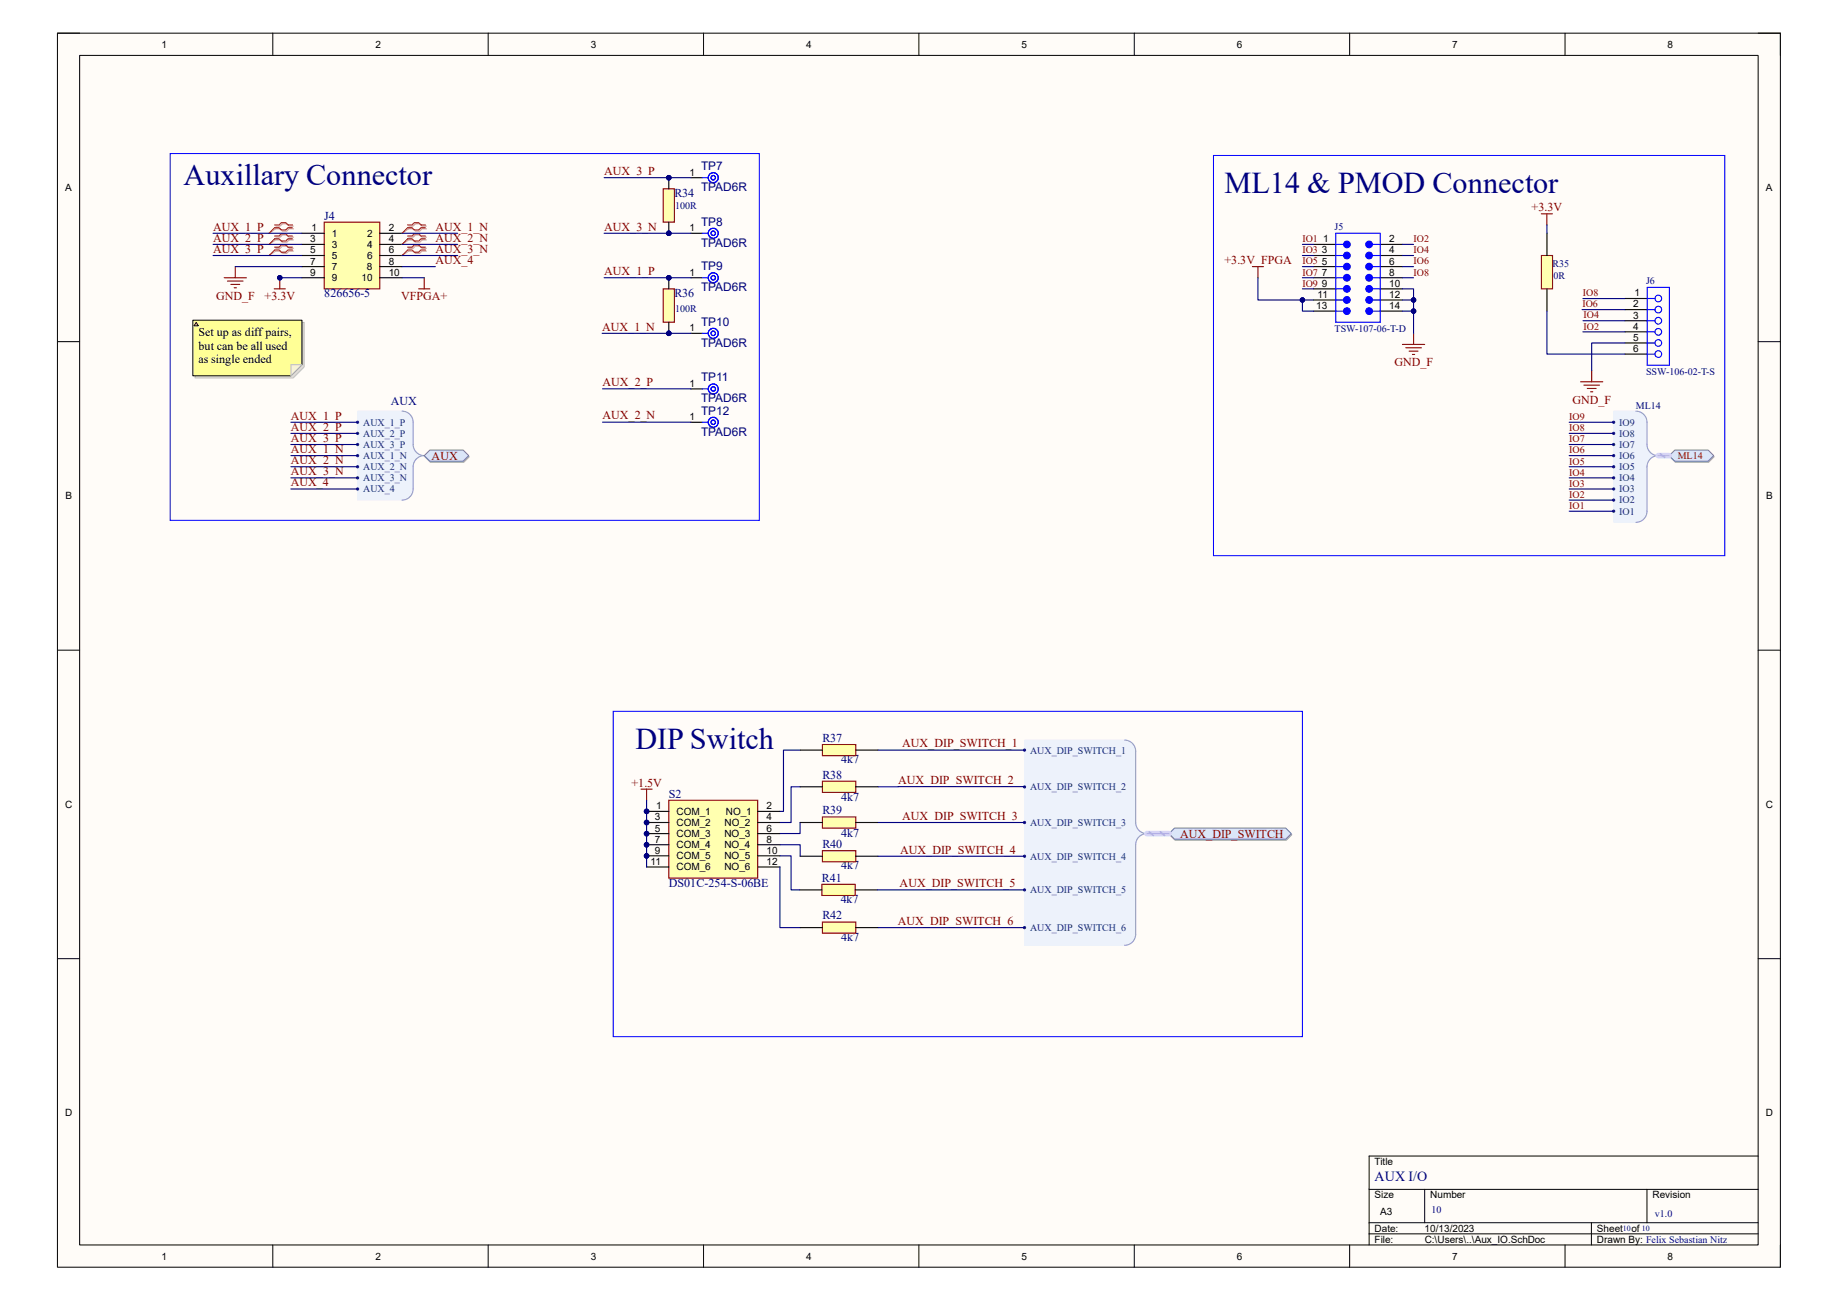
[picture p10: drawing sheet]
<svg xmlns="http://www.w3.org/2000/svg" width="420mm" height="297mm" viewBox="0 0 420 297" stroke-linecap="round" stroke-linejoin="round" font-family="sans-serif">
<path d="M13.1 7.6h393.7v281.9h-393.7z" fill-rule="evenodd" fill="#fffcf8"/>
<path d="M13.1 7.6h393.7v281.9h-393.7z" fill="none" stroke="#000" stroke-width=".23"/>
<path d="M18.2 12.7h383.5v271.7h-383.5z" fill-rule="evenodd" fill="#fffcf8"/>
<g fill="none" stroke="#000" stroke-width=".23">
<path d="M13.1 7.6h5.1M18.2 12.7h383.5v271.7h-383.5zM62.3 7.6v5.1M111.5 7.6v5.1M160.8 7.6v5.1M210 7.6v5.1M259.2 7.6v5.1M308.4 7.6v5.1M357.6 7.6v5.1M401.7 7.6h5.1v5.1M13.1 78.1h5.1M401.7 78.1h5.1"/>
<path d="M13.1 148.5h5.1M401.7 148.5h5.1M13.1 219h5.1M401.7 219h5.1M312.8 271.7h88.9M312.8 279.4h88.9M325.5 271.7v7.7M363.6 279.4v5M376.3 271.7v7.7M401.7 264.1h-88.9v20.3M62.3 284.4v5.1M111.5 284.4v5.1"/>
<path d="M160.8 284.4v5.1M210 284.4v5.1M259.2 284.4v5.1M308.4 284.4v5.1M312.8 281.9h88.9M357.6 284.4v5.1M406.8 284.4v5.1"/>
</g>
<path d="M74.1 50.8h12.7v15.2h-12.7z" fill-rule="evenodd" fill="#ffffb0"/>
<path d="M74.1 50.8h12.7v15.2h-12.7zM51.2 63.5h5.1M52 64.2h3.5M52.7 65h2.1M53.5 65.7h.5M53.8 60.9v2.6M95.7 66h2.5M96.9 63.5v2.5" fill="none" stroke="#800000" stroke-width=".25"/>
<g fill="none" stroke="#000" stroke-width=".25">
<path d="M69 53.3h5.1M69 55.8h5.1M69 58.4h5.1M86.8 53.3h5.1M86.8 55.8h5.1M86.8 58.4h5.1M157.9 53.3h2.5M157.9 40.6h2.5M69 60.9h5.1M69 63.5h5.1M86.8 60.9h5.1M86.8 63.5h5.1"/>
<path d="M157.9 63.5h2.5M157.9 76.2h2.5M157.9 88.9h2.5M157.9 96.5h2.5"/>
</g>
<path d="M63 51.6h1l.5-.5h1l.6 .5h1M63 52.3h1l.5 .5h1l.6-.5h1M63 54.2h1l.5-.5h1l.6 .5h1M63 54.8h1l.5 .5h1l.6-.5h1M63 56.7h1l.5-.5h1l.6 .5h1M63 57.4h1l.5 .5h1l.6-.5h1M93.4 51.6h1l.5-.5h1l.5 .5h1.1M93.4 52.3h1l.5 .5h1l.5-.5h1.1M93.4 54.2h1l.5-.5h1l.5 .5h1.1M93.4 54.8h1l.5 .5h1l.5-.5h1.1M93.4 56.7h1l.5-.5h1l.5 .5h1.1M93.4 57.4h1l.5 .5h1l.5-.5h1.1" fill="none" stroke="#d0a19e" stroke-width=".25"/>
<path d="M63 52.3l-1.5 1M63 54.8l-1.5 1M63 57.4l-1.5 1M93.4 52.3l-1.5 1M93.4 54.8l-1.5 1M93.4 57.4l-1.5 1" fill="none" stroke="#d0a19e" stroke-width=".23"/>
<path d="M62.8 51.4h1l.5-.5h1l.5 .5h1M62.8 52h1l.5 .5h1l.5-.5h1M62.8 53.9h1l.5-.5h1l.5 .5h1M62.8 54.6h1l.5 .5h1l.5-.5h1M62.8 56.5h1l.5-.5h1l.5 .5h1M62.8 57.1h1l.5 .5h1l.5-.5h1M93.1 51.4h1l.6-.5h1l.5 .5h1M93.1 52h1l.6 .5h1l.5-.5h1M93.1 53.9h1l.6-.5h1l.5 .5h1M93.1 54.6h1l.6 .5h1l.5-.5h1M93.1 56.5h1l.6-.5h1l.5 .5h1M93.1 57.1h1l.6 .5h1l.5-.5h1" fill="none" stroke="#f00" stroke-width=".25"/>
<path d="M62.8 52l-1.3 1.3M62.8 54.6l-1.3 1.2M62.8 57.1l-1.3 1.3M93.1 52l-1.2 1.3M93.1 54.6l-1.2 1.2M93.1 57.1l-1.2 1.3" fill="none" stroke="#f00" stroke-width=".23"/>
<path d="M38.9 35.1h134.6v83.8h-134.6z" fill="none" stroke="#00f" stroke-width=".23"/>
<g fill="none" stroke="#00f" stroke-width=".25">
<path d="M160.4 40.6h1.3M160.4 53.3h1.3M160.4 63.5h1.3M160.4 76.2h1.3M160.4 88.9h1.3M160.4 96.5h1.3"/>
<circle cx="163" cy="40.6" r=".51"/>
<circle cx="163" cy="53.3" r=".51"/>
<circle cx="163" cy="40.6" r="1.14"/>
<circle cx="163" cy="53.3" r="1.14"/>
<circle cx="163" cy="63.5" r=".51"/>
<circle cx="163" cy="76.2" r=".51"/>
<circle cx="163" cy="63.5" r="1.14"/>
<circle cx="163" cy="76.2" r="1.14"/>
<circle cx="163" cy="96.5" r=".51"/>
<circle cx="163" cy="88.9" r=".51"/>
<circle cx="163" cy="96.5" r="1.14"/>
<circle cx="163" cy="88.9" r="1.14"/>
</g>
<circle cx="152.8" cy="53.3" r=".51" fill="#000080"/>
<circle cx="152.8" cy="53.3" r=".51" fill="none" stroke="#000080" stroke-width=".23"/>
<circle cx="152.8" cy="40.6" r=".51" fill="#000080"/>
<circle cx="152.8" cy="40.6" r=".51" fill="none" stroke="#000080" stroke-width=".23"/>
<path d="M151.6 43.1h2.5v7.7h-2.5z" fill-rule="evenodd" fill="#ffffb0"/>
<path d="M151.6 43.1h2.5v7.7h-2.5z" fill="none" stroke="#800000" stroke-width=".25"/>
<path d="M152.8 50.8v2.5" fill="none" stroke="#000" stroke-width=".25"/>
<circle cx="152.8" cy="53.3" r=".51" fill="#000080"/>
<circle cx="152.8" cy="53.3" r=".51" fill="none" stroke="#000080" stroke-width=".23"/>
<path d="M152.8 40.6v2.5" fill="none" stroke="#000" stroke-width=".25"/>
<circle cx="152.8" cy="40.6" r=".51" fill="#000080"/>
<circle cx="152.8" cy="40.6" r=".51" fill="none" stroke="#000080" stroke-width=".23"/>
<circle cx="152.8" cy="76.2" r=".51" fill="#000080"/>
<circle cx="152.8" cy="76.2" r=".51" fill="none" stroke="#000080" stroke-width=".23"/>
<circle cx="152.8" cy="63.5" r=".51" fill="#000080"/>
<circle cx="152.8" cy="63.5" r=".51" fill="none" stroke="#000080" stroke-width=".23"/>
<path d="M151.6 66h2.5v7.6h-2.5z" fill-rule="evenodd" fill="#ffffb0"/>
<path d="M151.6 66h2.5v7.6h-2.5z" fill="none" stroke="#800000" stroke-width=".25"/>
<path d="M152.8 73.6v2.6" fill="none" stroke="#000" stroke-width=".25"/>
<circle cx="152.8" cy="76.2" r=".51" fill="#000080"/>
<circle cx="152.8" cy="76.2" r=".51" fill="none" stroke="#000080" stroke-width=".23"/>
<path d="M152.8 63.5v2.5" fill="none" stroke="#000" stroke-width=".25"/>
<circle cx="152.8" cy="63.5" r=".51" fill="#000080"/>
<circle cx="152.8" cy="63.5" r=".51" fill="none" stroke="#000080" stroke-width=".23"/>
<path d="M81.7 93.9h10.2l1.2 .4 1 .9 .3 1.3v5.7l.6 1.1 1.3 .8-1.3 .8-.6 1.1v5.7l-.3 1.3-1 .9-1.2 .4h-10.2z" fill-rule="evenodd" fill="#edf2fb"/>
<path d="M81.7 93.9h10.2l1.2 .4 1 .9 .3 1.3v5.7l.6 1.1 1.3 .8-1.3 .8-.6 1.1v5.7l-.3 1.3-1 .9-1.2 .4h-10.2z" fill="none" stroke="#edf2fb" stroke-width=".23"/>
<path d="M91.9 93.9a2.54 2.54 0 0 1 2.5 2.6v5.1a2.54 2.54 0 0 0 2.5 2.5 2.54 2.54 0 0 0-2.5 2.5v5.1a2.54 2.54 0 0 1-2.5 2.6" fill="none" stroke="#8f9ec9" stroke-width=".25"/>
<circle cx="81.7" cy="96.5" r=".25" fill="#003a70"/>
<circle cx="81.7" cy="96.5" r=".25" fill="none" stroke="#003a70" stroke-width=".23"/>
<circle cx="81.7" cy="99" r=".25" fill="#003a70"/>
<circle cx="81.7" cy="99" r=".25" fill="none" stroke="#003a70" stroke-width=".23"/>
<circle cx="81.7" cy="101.6" r=".25" fill="#003a70"/>
<circle cx="81.7" cy="101.6" r=".25" fill="none" stroke="#003a70" stroke-width=".23"/>
<circle cx="81.7" cy="104.1" r=".25" fill="#003a70"/>
<circle cx="81.7" cy="104.1" r=".25" fill="none" stroke="#003a70" stroke-width=".23"/>
<circle cx="81.7" cy="109.2" r=".25" fill="#003a70"/>
<circle cx="81.7" cy="109.2" r=".25" fill="none" stroke="#003a70" stroke-width=".23"/>
<circle cx="81.7" cy="106.6" r=".25" fill="#003a70"/>
<circle cx="81.7" cy="106.6" r=".25" fill="none" stroke="#003a70" stroke-width=".23"/>
<circle cx="81.7" cy="111.7" r=".25" fill="#003a70"/>
<circle cx="81.7" cy="111.7" r=".25" fill="none" stroke="#003a70" stroke-width=".23"/>
<path d="M97.1 104.4l1.2-1.3h7.7l1.2 1.3-1.2 1.2h-7.7z" fill-rule="evenodd" fill="#bac0ca"/>
<path d="M97.1 104.4l1.2-1.3h7.7l1.2 1.3-1.2 1.2h-7.7z" fill="none" stroke="#a6acb6" stroke-width=".23"/>
<path d="M96.9 104.1l1.3-1.3h7.6l1.3 1.3-1.3 1.3h-7.6z" fill-rule="evenodd" fill="#d5e4ff"/>
<path d="M96.9 104.1l1.3-1.3h7.6l1.3 1.3-1.3 1.3h-7.6z" fill="none" stroke="#71809b" stroke-width=".23"/>
<circle cx="147.7" cy="185.4" r=".51" fill="#000080"/>
<circle cx="147.7" cy="185.4" r=".51" fill="none" stroke="#000080" stroke-width=".23"/>
<circle cx="147.7" cy="187.9" r=".51" fill="#000080"/>
<circle cx="147.7" cy="187.9" r=".51" fill="none" stroke="#000080" stroke-width=".23"/>
<circle cx="147.7" cy="190.5" r=".51" fill="#000080"/>
<circle cx="147.7" cy="190.5" r=".51" fill="none" stroke="#000080" stroke-width=".23"/>
<circle cx="147.7" cy="193" r=".51" fill="#000080"/>
<circle cx="147.7" cy="193" r=".51" fill="none" stroke="#000080" stroke-width=".23"/>
<circle cx="147.7" cy="195.5" r=".51" fill="#000080"/>
<circle cx="147.7" cy="195.5" r=".51" fill="none" stroke="#000080" stroke-width=".23"/>
<path d="M152.8 182.8h20.3v17.8h-20.3z" fill-rule="evenodd" fill="#ffffb0"/>
<path d="M152.8 182.8h20.3v17.8h-20.3z" fill="none" stroke="#800000" stroke-width=".25"/>
<path d="M147.7 185.4h5.1" fill="none" stroke="#000" stroke-width=".25"/>
<circle cx="147.7" cy="185.4" r=".51" fill="#000080"/>
<circle cx="147.7" cy="185.4" r=".51" fill="none" stroke="#000080" stroke-width=".23"/>
<path d="M147.7 187.9h5.1M173.1 185.4h5.1" fill="none" stroke="#000" stroke-width=".25"/>
<circle cx="147.7" cy="187.9" r=".51" fill="#000080"/>
<circle cx="147.7" cy="187.9" r=".51" fill="none" stroke="#000080" stroke-width=".23"/>
<path d="M147.7 190.5h5.1M173.1 187.9h5.1" fill="none" stroke="#000" stroke-width=".25"/>
<circle cx="147.7" cy="190.5" r=".51" fill="#000080"/>
<circle cx="147.7" cy="190.5" r=".51" fill="none" stroke="#000080" stroke-width=".23"/>
<path d="M147.7 193h5.1M173.1 190.5h5.1" fill="none" stroke="#000" stroke-width=".25"/>
<circle cx="147.7" cy="193" r=".51" fill="#000080"/>
<circle cx="147.7" cy="193" r=".51" fill="none" stroke="#000080" stroke-width=".23"/>
<path d="M147.7 195.5h5.1M173.1 193h5.1" fill="none" stroke="#000" stroke-width=".25"/>
<circle cx="147.7" cy="195.5" r=".51" fill="#000080"/>
<circle cx="147.7" cy="195.5" r=".51" fill="none" stroke="#000080" stroke-width=".23"/>
<path d="M147.7 198.1h5.1M173.1 195.5h5.1M173.1 198.1h5.1" fill="none" stroke="#000" stroke-width=".25"/>
<path d="M146.5 180.3h2.5M147.7 180.3v2.5" fill="none" stroke="#800000" stroke-width=".25"/>
<path d="M187.9 170.1h7.6v2.5h-7.6z" fill-rule="evenodd" fill="#ffffb0"/>
<path d="M187.9 170.1h7.6v2.5h-7.6z" fill="none" stroke="#800000" stroke-width=".25"/>
<path d="M182.8 171.4h5.1M195.5 171.4h5.1" fill="none" stroke="#000" stroke-width=".25"/>
<path d="M187.9 178.5h7.6v2.5h-7.6z" fill-rule="evenodd" fill="#ffffb0"/>
<path d="M187.9 178.5h7.6v2.5h-7.6z" fill="none" stroke="#800000" stroke-width=".25"/>
<path d="M182.8 179.8h5.1M195.5 179.8h5.1" fill="none" stroke="#000" stroke-width=".25"/>
<path d="M187.9 186.6h7.6v2.6h-7.6z" fill-rule="evenodd" fill="#ffffb0"/>
<path d="M187.9 186.6h7.6v2.6h-7.6z" fill="none" stroke="#800000" stroke-width=".25"/>
<path d="M182.8 187.9h5.1M195.5 187.9h5.1" fill="none" stroke="#000" stroke-width=".25"/>
<path d="M187.9 194.4h7.6v2.5h-7.6z" fill-rule="evenodd" fill="#ffffb0"/>
<path d="M187.9 194.4h7.6v2.5h-7.6z" fill="none" stroke="#800000" stroke-width=".25"/>
<path d="M182.8 195.6h5.1M195.5 195.6h5.1" fill="none" stroke="#000" stroke-width=".25"/>
<path d="M187.8 202h7.6v2.6h-7.6z" fill-rule="evenodd" fill="#ffffb0"/>
<path d="M187.8 202h7.6v2.6h-7.6z" fill="none" stroke="#800000" stroke-width=".25"/>
<path d="M182.7 203.3h5.1M195.4 203.3h5.1" fill="none" stroke="#000" stroke-width=".25"/>
<path d="M187.9 210.7h7.6v2.5h-7.6z" fill-rule="evenodd" fill="#ffffb0"/>
<path d="M187.9 210.7h7.6v2.5h-7.6z" fill="none" stroke="#800000" stroke-width=".25"/>
<path d="M182.8 211.9h5.1M195.5 211.9h5.1" fill="none" stroke="#000" stroke-width=".25"/>
<path d="M234.1 169.1h22.9l1.2 .3 1 1 .3 1.2v17l.6 1 1.3 .9-1.3 .8-.6 1.1v21l-.3 1.3-1 1-1.2 .3h-22.9z" fill-rule="evenodd" fill="#edf2fb"/>
<path d="M234.1 169.1h22.9l1.2 .3 1 1 .3 1.2v17l.6 1 1.3 .9-1.3 .8-.6 1.1v21l-.3 1.3-1 1-1.2 .3h-22.9z" fill="none" stroke="#edf2fb" stroke-width=".23"/>
<path d="M257 169.1a2.54 2.54 0 0 1 2.5 2.5v16.3a2.54 2.54 0 0 0 2.5 2.6 2.55 2.55 0 0 0-2.5 2.5v20.4a2.53 2.53 0 0 1-2.5 2.6" fill="none" stroke="#8f9ec9" stroke-width=".25"/>
<circle cx="234.1" cy="171.4" r=".25" fill="#003a70"/>
<circle cx="234.1" cy="171.4" r=".25" fill="none" stroke="#003a70" stroke-width=".23"/>
<circle cx="234.1" cy="179.8" r=".25" fill="#003a70"/>
<circle cx="234.1" cy="179.8" r=".25" fill="none" stroke="#003a70" stroke-width=".23"/>
<circle cx="234.1" cy="187.9" r=".25" fill="#003a70"/>
<circle cx="234.1" cy="187.9" r=".25" fill="none" stroke="#003a70" stroke-width=".23"/>
<circle cx="234.1" cy="195.6" r=".25" fill="#003a70"/>
<circle cx="234.1" cy="195.6" r=".25" fill="none" stroke="#003a70" stroke-width=".23"/>
<circle cx="234.1" cy="203.3" r=".25" fill="#003a70"/>
<circle cx="234.1" cy="203.3" r=".25" fill="none" stroke="#003a70" stroke-width=".23"/>
<circle cx="234.1" cy="211.9" r=".25" fill="#003a70"/>
<circle cx="234.1" cy="211.9" r=".25" fill="none" stroke="#003a70" stroke-width=".23"/>
<path d="M267.3 190.7l1.2-1.3h25.4l1.3 1.3-1.3 1.3h-25.4z" fill-rule="evenodd" fill="#bac0ca"/>
<path d="M267.3 190.7l1.2-1.3h25.4l1.3 1.3-1.3 1.3h-25.4z" fill="none" stroke="#a6acb6" stroke-width=".23"/>
<path d="M267.1 190.5l1.3-1.3h25.4l1.3 1.3-1.3 1.2h-25.4z" fill-rule="evenodd" fill="#d5e4ff"/>
<path d="M267.1 190.5l1.3-1.3h25.4l1.3 1.3-1.3 1.2h-25.4z" fill="none" stroke="#71809b" stroke-width=".23"/>
<path d="M62.7 66h2.5M63.9 63.5v2.5" fill="none" stroke="#800000" stroke-width=".25"/>
<circle cx="63.9" cy="63.5" r=".51" fill="#000080"/>
<circle cx="63.9" cy="63.5" r=".51" fill="none" stroke="#000080" stroke-width=".23"/>
<path d="M277.3 35.5h116.8v91.5h-116.8zM140.1 162.5h157.5v74.3h-157.5z" fill="none" stroke="#00f" stroke-width=".23"/>
<path d="M286.2 60.9h2.5M287.4 60.9v2.6" fill="none" stroke="#800000" stroke-width=".25"/>
<path d="M381.6 104.4l1.2-1.3h7.6l1.3 1.3-1.3 1.2h-7.6z" fill-rule="evenodd" fill="#bac0ca"/>
<path d="M381.6 104.4l1.2-1.3h7.6l1.3 1.3-1.3 1.2h-7.6z" fill="none" stroke="#a6acb6" stroke-width=".23"/>
<path d="M381.4 104.1l1.3-1.3h7.6l1.3 1.3-1.3 1.3h-7.6z" fill-rule="evenodd" fill="#d5e4ff"/>
<path d="M381.4 104.1l1.3-1.3h7.6l1.3 1.3-1.3 1.3h-7.6z" fill="none" stroke="#71809b" stroke-width=".23"/>
<path d="M320.5 78.7h5M321.2 79.5h3.6M323 76.2v2.5M322 80.2h2M322.7 81h.6" fill="none" stroke="#800000" stroke-width=".25"/>
<path d="M368.7 93.9h5.1l1.3 .4 .9 .9 .3 1.3v5.7l.7 1.1 1.2 .8-1.2 .8-.7 1.1v10.8l-.3 1.3-.9 .9-1.3 .3h-5.1z" fill-rule="evenodd" fill="#edf2fb"/>
<path d="M368.7 93.9h5.1l1.3 .4 .9 .9 .3 1.3v5.7l.7 1.1 1.2 .8-1.2 .8-.7 1.1v10.8l-.3 1.3-.9 .9-1.3 .3h-5.1z" fill="none" stroke="#edf2fb" stroke-width=".23"/>
<path d="M373.8 93.9a2.53 2.53 0 0 1 2.5 2.6v5.1a2.53 2.53 0 0 0 2.6 2.5 2.55 2.55 0 0 0-2.6 2.5v10.2a2.52 2.52 0 0 1-2.5 2.5" fill="none" stroke="#8f9ec9" stroke-width=".25"/>
<circle cx="368.7" cy="116.8" r=".25" fill="#003a70"/>
<circle cx="368.7" cy="116.8" r=".25" fill="none" stroke="#003a70" stroke-width=".23"/>
<circle cx="368.7" cy="114.3" r=".25" fill="#003a70"/>
<circle cx="368.7" cy="114.3" r=".25" fill="none" stroke="#003a70" stroke-width=".23"/>
<circle cx="368.7" cy="111.7" r=".25" fill="#003a70"/>
<circle cx="368.7" cy="111.7" r=".25" fill="none" stroke="#003a70" stroke-width=".23"/>
<circle cx="368.7" cy="109.2" r=".25" fill="#003a70"/>
<circle cx="368.7" cy="109.2" r=".25" fill="none" stroke="#003a70" stroke-width=".23"/>
<circle cx="368.7" cy="106.6" r=".25" fill="#003a70"/>
<circle cx="368.7" cy="106.6" r=".25" fill="none" stroke="#003a70" stroke-width=".23"/>
<circle cx="368.7" cy="104.1" r=".25" fill="#003a70"/>
<circle cx="368.7" cy="104.1" r=".25" fill="none" stroke="#003a70" stroke-width=".23"/>
<circle cx="368.7" cy="101.6" r=".25" fill="#003a70"/>
<circle cx="368.7" cy="101.6" r=".25" fill="none" stroke="#003a70" stroke-width=".23"/>
<circle cx="368.7" cy="99" r=".25" fill="#003a70"/>
<circle cx="368.7" cy="99" r=".25" fill="none" stroke="#003a70" stroke-width=".23"/>
<circle cx="368.7" cy="96.5" r=".25" fill="#003a70"/>
<circle cx="368.7" cy="96.5" r=".25" fill="none" stroke="#003a70" stroke-width=".23"/>
<g fill="none" stroke="#000" stroke-width=".25">
<path d="M300.1 55.8h5.1M300.1 58.4h5.1M315.4 55.8h5.1M315.4 58.4h5.1M300.1 60.9h5.1M300.1 63.5h5.1M300.1 66h5.1M300.1 68.5h5.1M300.1 71.1h5.1M315.4 60.9h5.1M315.4 63.5h5.1M315.4 66h5.1"/>
<path d="M315.4 68.5h5.1M315.4 71.1h5.1"/>
</g>
<path d="M305.2 55.8h1.8" fill="none" stroke="#00f" stroke-width=".25"/>
<circle cx="307.8" cy="55.8" r=".76" fill="#00f"/>
<g fill="none" stroke="#00f" stroke-width=".25">
<path d="M305.2 53.3h10.2v20.3h-10.2zM313.6 55.8h1.8"/>
<circle cx="307.8" cy="55.8" r=".76"/>
</g>
<circle cx="312.8" cy="55.8" r=".76" fill="#00f"/>
<g fill="none" stroke="#00f" stroke-width=".25">
<path d="M305.2 58.4h1.8M313.6 58.4h1.8M305.2 60.9h1.8M305.2 63.5h1.8M313.6 60.9h1.8M313.6 63.5h1.8"/>
<circle cx="312.8" cy="55.8" r=".76"/>
</g>
<circle cx="307.8" cy="58.4" r=".76" fill="#00f"/>
<circle cx="307.8" cy="58.4" r=".76" fill="none" stroke="#00f" stroke-width=".25"/>
<circle cx="312.8" cy="58.4" r=".76" fill="#00f"/>
<circle cx="312.8" cy="58.4" r=".76" fill="none" stroke="#00f" stroke-width=".25"/>
<circle cx="307.8" cy="60.9" r=".76" fill="#00f"/>
<circle cx="307.8" cy="60.9" r=".76" fill="none" stroke="#00f" stroke-width=".25"/>
<circle cx="312.8" cy="60.9" r=".76" fill="#00f"/>
<circle cx="312.8" cy="60.9" r=".76" fill="none" stroke="#00f" stroke-width=".25"/>
<circle cx="307.8" cy="63.5" r=".76" fill="#00f"/>
<circle cx="307.8" cy="63.5" r=".76" fill="none" stroke="#00f" stroke-width=".25"/>
<circle cx="312.8" cy="63.5" r=".76" fill="#00f"/>
<g fill="none" stroke="#00f" stroke-width=".25">
<path d="M305.2 66h1.8M305.2 68.5h1.8M313.6 66h1.8M313.6 68.5h1.8"/>
<circle cx="312.8" cy="63.5" r=".76"/>
</g>
<circle cx="307.8" cy="66" r=".76" fill="#00f"/>
<circle cx="307.8" cy="66" r=".76" fill="none" stroke="#00f" stroke-width=".25"/>
<circle cx="312.8" cy="66" r=".76" fill="#00f"/>
<circle cx="312.8" cy="66" r=".76" fill="none" stroke="#00f" stroke-width=".25"/>
<circle cx="307.8" cy="68.5" r=".76" fill="#00f"/>
<circle cx="307.8" cy="68.5" r=".76" fill="none" stroke="#00f" stroke-width=".25"/>
<circle cx="312.8" cy="68.5" r=".76" fill="#00f"/>
<g fill="none" stroke="#00f" stroke-width=".25">
<path d="M305.2 71.1h1.8M313.6 71.1h1.8"/>
<circle cx="312.8" cy="68.5" r=".76"/>
</g>
<circle cx="307.8" cy="71.1" r=".76" fill="#00f"/>
<circle cx="307.8" cy="71.1" r=".76" fill="none" stroke="#00f" stroke-width=".25"/>
<circle cx="312.8" cy="71.1" r=".76" fill="#00f"/>
<g fill="none" stroke="#00f" stroke-width=".25">
<path d="M376.4 70.7h1.8M376.4 73.3h1.8M376.4 68.2h1.8M376.4 65.7h5.1v17.7h-5.1zM376.4 75.8h1.8M376.4 78.4h1.8M376.4 80.9h1.8"/>
<circle cx="312.8" cy="71.1" r=".76"/>
<circle cx="378.9" cy="73.3" r=".76"/>
<circle cx="378.9" cy="78.4" r=".76"/>
<circle cx="378.9" cy="70.7" r=".76"/>
<circle cx="378.9" cy="68.2" r=".76"/>
<circle cx="378.9" cy="75.8" r=".76"/>
<circle cx="378.9" cy="80.9" r=".76"/>
</g>
<path d="M371.3 68.2h5.1M371.3 73.3h5.1M371.3 78.4h5.1M371.3 70.7h5.1M371.3 75.8h5.1M371.3 80.9h5.1" fill="none" stroke="#000" stroke-width=".25"/>
<path d="M352.2 58.4h2.6v7.6h-2.6z" fill-rule="evenodd" fill="#ffffb0"/>
<path d="M352.2 48.9h2.5M352.2 58.4h2.6v7.6h-2.6zM353.5 48.9v2.5M361.2 87.2h5M361.9 88h3.6M362.7 88.8h2M363.5 89.5h.5M363.7 84.7v2.5" fill="none" stroke="#800000" stroke-width=".25"/>
<path d="M353.5 53.3v5.1M353.5 66v5.1" fill="none" stroke="#000" stroke-width=".25"/>
<path d="M53.8 60.9h15.2M69 63.5h-5.2" fill="none" stroke="#000080" stroke-width=".25"/>
<circle cx="63.9" cy="63.5" r=".51" fill="#000080"/>
<circle cx="63.9" cy="63.5" r=".51" fill="none" stroke="#000080" stroke-width=".23"/>
<path d="M138 53.3h19.9M91.9 63.5h5M91.9 60.9h7.6" fill="none" stroke="#000080" stroke-width=".25"/>
<circle cx="152.8" cy="53.3" r=".51" fill="#000080"/>
<circle cx="152.8" cy="53.3" r=".51" fill="none" stroke="#000080" stroke-width=".23"/>
<path d="M138 40.6h19.9M137.7 88.8l20.2 .1M137.7 96.5h20.2" fill="none" stroke="#000080" stroke-width=".25"/>
<circle cx="152.8" cy="40.6" r=".51" fill="#000080"/>
<circle cx="152.8" cy="40.6" r=".51" fill="none" stroke="#000080" stroke-width=".23"/>
<g fill="none" stroke="#000080" stroke-width=".25">
<path d="M48.7 58.4h20.3M48.7 55.8h20.3M48.7 53.3h20.3M91.9 58.4h12.7M91.9 55.8h12.7M91.9 53.3h12.7M138 63.5h19.9M66.5 96.5h15.2M66.5 99h15.2M66.5 101.6h15.2M66.5 104.1h15.2M66.5 106.6h15.2"/>
<path d="M66.5 109.2h15.2M66.5 111.7h15.2"/>
</g>
<circle cx="152.8" cy="63.5" r=".51" fill="#000080"/>
<circle cx="152.8" cy="63.5" r=".51" fill="none" stroke="#000080" stroke-width=".23"/>
<path d="M147.7 182.8v15.3" fill="none" stroke="#000080" stroke-width=".25"/>
<circle cx="147.7" cy="185.4" r=".51" fill="#000080"/>
<circle cx="147.7" cy="185.4" r=".51" fill="none" stroke="#000080" stroke-width=".23"/>
<circle cx="147.7" cy="187.9" r=".51" fill="#000080"/>
<circle cx="147.7" cy="187.9" r=".51" fill="none" stroke="#000080" stroke-width=".23"/>
<circle cx="147.7" cy="190.5" r=".51" fill="#000080"/>
<circle cx="147.7" cy="190.5" r=".51" fill="none" stroke="#000080" stroke-width=".23"/>
<circle cx="147.7" cy="193" r=".51" fill="#000080"/>
<circle cx="147.7" cy="193" r=".51" fill="none" stroke="#000080" stroke-width=".23"/>
<circle cx="147.7" cy="195.5" r=".51" fill="#000080"/>
<circle cx="147.7" cy="195.5" r=".51" fill="none" stroke="#000080" stroke-width=".23"/>
<path d="M137.6 76.2h20.3M182.8 179.8h-2v8.1h-2.6M200.6 171.4h33.5M178.2 193h4.6v2.6M178.2 195.5h2.6v7.8h1.9M200.6 187.9h33.5M200.5 203.3h33.6" fill="none" stroke="#000080" stroke-width=".25"/>
<circle cx="152.8" cy="76.2" r=".51" fill="#000080"/>
<circle cx="152.8" cy="76.2" r=".51" fill="none" stroke="#000080" stroke-width=".23"/>
<g fill="none" stroke="#000080" stroke-width=".25">
<path d="M297.6 55.8h2.5M297.6 58.4h2.5M320.5 55.8h2.5M320.5 58.4h2.5M297.6 60.9h2.5M297.6 63.5h2.5M297.6 66h2.5M320.5 60.9h2.5M320.5 63.5h2.5M320.5 68.5h2.5M358.6 96.5h10.1M358.6 99h10.1"/>
<path d="M358.6 101.6h10.1M358.6 104.1h10.1M358.6 106.6h10.1M358.6 109.2h10.1M358.6 111.7h10.1M358.6 114.3h10.1M358.6 116.8h10.1"/>
</g>
<circle cx="323" cy="68.5" r=".51" fill="#000080"/>
<circle cx="323" cy="68.5" r=".51" fill="none" stroke="#000080" stroke-width=".23"/>
<path d="M323 71.1v5.1" fill="none" stroke="#000080" stroke-width=".25"/>
<circle cx="323" cy="71.1" r=".51" fill="#000080"/>
<circle cx="323" cy="71.1" r=".51" fill="none" stroke="#000080" stroke-width=".23"/>
<path d="M297.6 68.5h2.5" fill="none" stroke="#000080" stroke-width=".25"/>
<circle cx="297.6" cy="68.5" r=".51" fill="#000080"/>
<circle cx="297.6" cy="68.5" r=".51" fill="none" stroke="#000080" stroke-width=".23"/>
<path d="M287.4 63.5v5h10.2v2.6h2.5" fill="none" stroke="#000080" stroke-width=".25"/>
<circle cx="297.6" cy="68.5" r=".51" fill="#000080"/>
<circle cx="297.6" cy="68.5" r=".51" fill="none" stroke="#000080" stroke-width=".23"/>
<path d="M320.5 66h2.5v5.1h-2.5" fill="none" stroke="#000080" stroke-width=".25"/>
<circle cx="323" cy="68.5" r=".51" fill="#000080"/>
<circle cx="323" cy="68.5" r=".51" fill="none" stroke="#000080" stroke-width=".23"/>
<circle cx="323" cy="71.1" r=".51" fill="#000080"/>
<circle cx="323" cy="71.1" r=".51" fill="none" stroke="#000080" stroke-width=".23"/>
<g fill="none" stroke="#000080" stroke-width=".25">
<path d="M353.5 51.4v1.9M353.5 71.1v9.8h17.8M361.5 70.7h9.8M361.7 75.8h9.6M361.7 73.3h9.6M371.3 68.2h-9.6M371.3 78.4h-7.6v6.3M182.8 171.4h-3.8v14h-.8M200.6 179.8h33.5M178.2 198.1v13.8h4.6M182.8 187.9v2.5h-4.6M200.6 195.6h33.5"/>
<path d="M200.6 211.9h33.5"/>
</g>
<path d="M378.9 104.1h2.5M262 190.5h5.1" fill="none" stroke="#cbdaff" stroke-width="1.3"/>
<path d="M379.4 103.7l1 .8M262.6 190l1 .9M265.1 190l1 .9" fill="none" stroke="#adbce7" stroke-width=".38"/>
<path d="M378.9 104.1h2.5M262 190.5h5.1" fill="none" stroke="#adbce7" stroke-width=".25"/>
<path d="M44.6 73.7h24.9v10.1l-2.5 2.6h-22.4z" fill-rule="evenodd" fill="#e0ddd7"/>
<path d="M44.6 73.7h24.9v10.1l-2.5 2.6h-22.4z" fill="none" stroke="#bfbdba" stroke-width=".23"/>
<path d="M44.1 73.2h24.9v10.1l-2.5 2.6h-22.4z" fill-rule="evenodd" fill="#ffff96"/>
<path d="M44.1 73.2h24.9v10.1l-2.5 2.6h-22.4z" fill="none" stroke="#000" stroke-width=".23"/>
<path d="M66.5 83.3h2.5l-2.5 2.6z" fill="#f2f0d8"/>
<path d="M66.5 83.3h2.5l-2.5 2.6z" fill="none" stroke="#bfbdba" stroke-width=".23"/>
<path d="M44.8 73.7l.5 .7h-1z" fill="#ffcc78"/>
<path d="M44.8 73.7l.5 .7h-1z" fill="none" stroke="#300" stroke-width=".23"/>
<g font-size="6.9" fill="#000080">
<text x="42" y="42.2">Auxillary Connector</text>
<text x="279.8" y="44.2">ML14 &amp; PMOD Connector</text>
<text x="145.2" y="171.2">DIP Switch</text>
</g>
<text font-size="3.2" fill="#000080" x="314.1" y="269.8">AUX I/O</text>
<g font-size="2.8" fill="#800000">
<text x="138" y="40">AUX_3_P</text>
<text x="48.7" y="52.7">AUX_1_P</text>
<text x="99.5" y="52.7">AUX_1_N</text>
<text x="138" y="52.7">AUX_3_N</text>
<text x="350" y="48.3">+3.3V</text>
<text x="48.7" y="55.2">AUX_2_P</text>
<text x="48.7" y="57.8">AUX_3_P</text>
<text x="99.5" y="57.8">AUX_3_N</text>
<text x="99.5" y="55.2">AUX_2_N</text>
<text x="99.5" y="60.3">AUX_4</text>
<text x="138" y="62.9">AUX_1_P</text>
<text x="279.8" y="60.3">+3.3V_FPGA</text>
<text x="49.4" y="68.5">GND_F</text>
<text x="60.5" y="68.5">+3.3V</text>
<text x="91.7" y="68.5">VFPGA+</text>
<text x="137.6" y="75.6">AUX_1_N</text>
<text x="318.6" y="83.7">GND_F</text>
<text x="137.7" y="88.2">AUX_2_P</text>
<text x="66.5" y="95.9">AUX_1_P</text>
<text x="137.7" y="95.8">AUX_2_N</text>
<text x="359.3" y="92.2">GND_F</text>
<text x="66.5" y="98.4">AUX_2_P</text>
<text x="66.5" y="101">AUX_3_P</text>
<text x="66.5" y="103.5">AUX_1_N</text>
<text x="66.5" y="106">AUX_2_N</text>
<text x="98.6" y="105">AUX</text>
<text x="66.5" y="108.6">AUX_3_N</text>
<text x="66.5" y="111.1">AUX_4</text>
<text x="206.2" y="170.8">AUX_DIP_SWITCH_1</text>
<text x="144.3" y="179.7">+1.5V</text>
<text x="205.2" y="179.2">AUX_DIP_SWITCH_2</text>
<text x="206.2" y="187.3">AUX_DIP_SWITCH_3</text>
<text x="269.7" y="191.4">AUX_DIP_SWITCH</text>
<text x="205.7" y="195">AUX_DIP_SWITCH_4</text>
<text x="205.6" y="202.7">AUX_DIP_SWITCH_5</text>
<text x="205.1" y="211.4">AUX_DIP_SWITCH_6</text>
</g>
<g font-size="2.8" fill="#000080">
<text x="154.1" y="45.1">R34</text>
<text x="74.1" y="50.2">J4</text>
<text x="74.1" y="67.9">826656-5</text>
<text x="154.1" y="67.9">R36</text>
<text x="89.3" y="92.6">AUX</text>
<text x="187.9" y="169.5">R37</text>
<text x="187.9" y="177.9">R38</text>
<text x="192.2" y="174.3">4k7</text>
<text x="152.8" y="182.2">S2</text>
<text x="192.2" y="183">4k7</text>
<text x="187.9" y="186.1">R39</text>
<text x="192.2" y="191.1">4k7</text>
<text x="187.9" y="193.8">R40</text>
<text x="152.8" y="202.6">DS01C-254-S-06BE</text>
<text x="187.8" y="201.5">R41</text>
<text x="192.2" y="198.6">4k7</text>
<text x="192.1" y="206.3">4k7</text>
<text x="187.9" y="210.1">R42</text>
<text x="192.2" y="214.9">4k7</text>
</g>
<g font-size="2.8">
<text x="45.3" y="76.9">Set up as diff pairs,</text>
<text x="45.3" y="79.9">but can be all used</text>
<text x="45.3" y="83">as single ended</text>
</g>
<g font-size="2.7" fill="#000080">
<text x="160.2" y="38.9">TP7</text>
<text x="160.2" y="43.7">TPAD6R</text>
<text x="160.2" y="51.6">TP8</text>
<text x="160.2" y="56.4">TPAD6R</text>
<text x="160.2" y="61.7">TP9</text>
<text x="160.2" y="66.5">TPAD6R</text>
<text x="160.2" y="74.4">TP10</text>
<text x="160.2" y="79.2">TPAD6R</text>
<text x="160.2" y="87.1">TP11</text>
<text x="160.2" y="91.9">TPAD6R</text>
<text x="160.2" y="94.7">TP12</text>
<text x="160.2" y="99.6">TPAD6R</text>
</g>
<g font-size="2.3">
<text x="36.9" y="10.9">1</text>
<text x="85.8" y="10.9">2</text>
<text x="135" y="10.9">3</text>
<text x="184.2" y="10.9">4</text>
<text x="233.4" y="10.9">5</text>
<text x="282.6" y="10.9">6</text>
<text x="331.9" y="10.9">7</text>
<text x="381" y="10.9">8</text>
<text x="157.6" y="40.1">1</text>
<text x="14.9" y="43.6">A</text>
<text x="403.5" y="43.6">A</text>
<text x="71.2" y="52.8">1</text>
<text x="88.8" y="52.8">2</text>
<text x="157.6" y="52.8">1</text>
<text x="70.9" y="57.9">5</text>
<text x="70.9" y="55.4">3</text>
<text x="75.9" y="54.1">1</text>
<text x="75.9" y="56.6">3</text>
<text x="75.9" y="59.2">5</text>
<text x="83.9" y="54.1">2</text>
<text x="83.9" y="56.6">4</text>
<text x="83.9" y="59.2">6</text>
<text x="88.8" y="55.4">4</text>
<text x="88.8" y="57.9">6</text>
<text x="302" y="57.9">3</text>
<text x="302.3" y="55.4">1</text>
<text x="317.4" y="55.4">2</text>
<text x="317.4" y="57.9">4</text>
<text x="70.9" y="63">9</text>
<text x="70.9" y="60.5">7</text>
<text x="75.9" y="61.7">7</text>
<text x="75.9" y="64.3">9</text>
<text x="82.6" y="64.3">10</text>
<text x="83.8" y="61.7">8</text>
<text x="88.8" y="60.5">8</text>
<text x="88.8" y="63">10</text>
<text x="157.6" y="63">1</text>
<text x="302" y="60.5">5</text>
<text x="302" y="65.5">9</text>
<text x="302" y="63">7</text>
<text x="317.4" y="60.5">6</text>
<text x="317.4" y="63">8</text>
<text x="317.4" y="65.5">10</text>
<text x="300.8" y="70.6">13</text>
<text x="301.1" y="68.1">11</text>
<text x="317.4" y="68.1">12</text>
<text x="317.4" y="70.6">14</text>
<text x="373.2" y="70.2">2</text>
<text x="373.5" y="67.7">1</text>
<text x="157.6" y="75.7">1</text>
<text x="373.2" y="72.8">3</text>
<text x="373.2" y="77.9">5</text>
<text x="373.2" y="75.3">4</text>
<text x="373.2" y="80.4">6</text>
<text x="157.6" y="88.4">1</text>
<text x="157.6" y="96">1</text>
<text x="15" y="114.1">B</text>
<text x="403.6" y="114.1">B</text>
<text x="14.9" y="184.6">C</text>
<text x="149.9" y="184.9">1</text>
<text x="175.2" y="184.9">2</text>
<text x="403.5" y="184.6">C</text>
<text x="149.6" y="190">5</text>
<text x="149.6" y="187.5">3</text>
<text x="154.6" y="186.2">COM_1</text>
<text x="154.6" y="188.7">COM_2</text>
<text x="154.6" y="191.3">COM_3</text>
<text x="165.5" y="191.3">NO_3</text>
<text x="165.6" y="188.7">NO_2</text>
<text x="165.9" y="186.2">NO_1</text>
<text x="175.2" y="187.5">4</text>
<text x="175.2" y="190">6</text>
<text x="148.7" y="197.6">11</text>
<text x="149.6" y="195.1">9</text>
<text x="149.6" y="192.5">7</text>
<text x="154.6" y="193.8">COM_4</text>
<text x="154.6" y="196.3">COM_5</text>
<text x="165.5" y="193.8">NO_4</text>
<text x="165.5" y="196.3">NO_5</text>
<text x="175.2" y="192.5">8</text>
<text x="175.2" y="195.1">10</text>
<text x="175.2" y="197.6">12</text>
<text x="154.6" y="198.9">COM_6</text>
<text x="165.5" y="198.9">NO_6</text>
<text x="14.9" y="255.1">D</text>
<text x="403.5" y="255.1">D</text>
<text x="314.1" y="266.2">Title</text>
<text x="314.1" y="273.8">Size</text>
<text x="326.8" y="273.8">Number</text>
<text x="377.6" y="273.8">Revision</text>
<text x="314.1" y="281.4">Date:</text>
<text x="315.4" y="277.6">A3</text>
<text x="325.5" y="281.4">10/13/2023</text>
<text x="364.9" y="281.4">Sheet</text>
<text x="372.8" y="281.4">of</text>
<text x="36.9" y="287.8">1</text>
<text x="85.8" y="287.8">2</text>
<text x="135" y="287.8">3</text>
<text x="184.2" y="287.8">4</text>
<text x="233.4" y="287.8">5</text>
<text x="282.6" y="287.8">6</text>
<text x="314.1" y="284">File:</text>
<text x="325.6" y="284">C:\Users\..\Aux_IO.SchDoc</text>
<text x="331.9" y="287.8">7</text>
<text x="364.9" y="284">Drawn By: Felix Sebastian Nitz</text>
<text x="381" y="287.8">8</text>
</g>
<g font-size="2.3" fill="#000080">
<text x="154.3" y="47.7">100R</text>
<text x="305" y="52.5">J5</text>
<text x="354.8" y="60.9">R35</text>
<text x="355" y="63.8">0R</text>
<text x="376.1" y="64.9">J6</text>
<text x="154.3" y="71.2">100R</text>
<text x="305" y="75.9">TSW-107-06-T-D</text>
<text x="376.1" y="85.7">SSW-106-02-T-S</text>
<text x="373.8" y="93.4">ML14</text>
<text x="327.1" y="277">10</text>
<text x="378.1" y="278">v1.0</text>
</g>
<g font-size="2.3" fill="#800000">
<text x="297.6" y="55.3">IO1</text>
<text x="297.6" y="57.9">IO3</text>
<text x="323" y="55.3">IO2</text>
<text x="323" y="57.9">IO4</text>
<text x="297.6" y="60.4">IO5</text>
<text x="297.6" y="62.9">IO7</text>
<text x="297.6" y="65.5">IO9</text>
<text x="323" y="62.9">IO8</text>
<text x="323" y="60.4">IO6</text>
<text x="361.6" y="70.2">IO6</text>
<text x="361.7" y="67.7">IO8</text>
<text x="361.8" y="72.7">IO4</text>
<text x="361.9" y="75.4">IO2</text>
<text x="358.6" y="96">IO9</text>
<text x="358.6" y="101">IO7</text>
<text x="358.6" y="98.5">IO8</text>
<text x="358.6" y="106.1">IO5</text>
<text x="358.6" y="103.6">IO6</text>
<text x="383.4" y="104.9">ML14</text>
<text x="358.6" y="113.7">IO2</text>
<text x="358.6" y="111.2">IO3</text>
<text x="358.6" y="108.7">IO4</text>
<text x="358.6" y="116.3">IO1</text>
</g>
<g font-size="2.3" fill="#003a70">
<text x="83" y="97.2">AUX_1_P</text>
<text x="83" y="99.8">AUX_2_P</text>
<text x="370" y="99.8">IO8</text>
<text x="370" y="97.2">IO9</text>
<text x="83" y="102.3">AUX_3_P</text>
<text x="83" y="104.9">AUX_1_N</text>
<text x="83" y="107.4">AUX_2_N</text>
<text x="370" y="107.4">IO5</text>
<text x="370" y="104.9">IO6</text>
<text x="370" y="102.3">IO7</text>
<text x="83" y="109.9">AUX_3_N</text>
<text x="83" y="112.5">AUX_4</text>
<text x="370" y="112.5">IO3</text>
<text x="370" y="109.9">IO4</text>
<text x="370" y="117.6">IO1</text>
<text x="370" y="115">IO2</text>
<text x="235.4" y="172.2">AUX_DIP_SWITCH_1</text>
<text x="235.4" y="180.6">AUX_DIP_SWITCH_2</text>
<text x="235.4" y="188.7">AUX_DIP_SWITCH_3</text>
<text x="235.4" y="196.4">AUX_DIP_SWITCH_4</text>
<text x="235.4" y="204.1">AUX_DIP_SWITCH_5</text>
<text x="235.4" y="212.7">AUX_DIP_SWITCH_6</text>
</g>
<g font-size="1.8" fill="#000080">
<text x="370.8" y="281.3">10</text>
<text x="375.2" y="281.3">10</text>
</g>
</svg>
